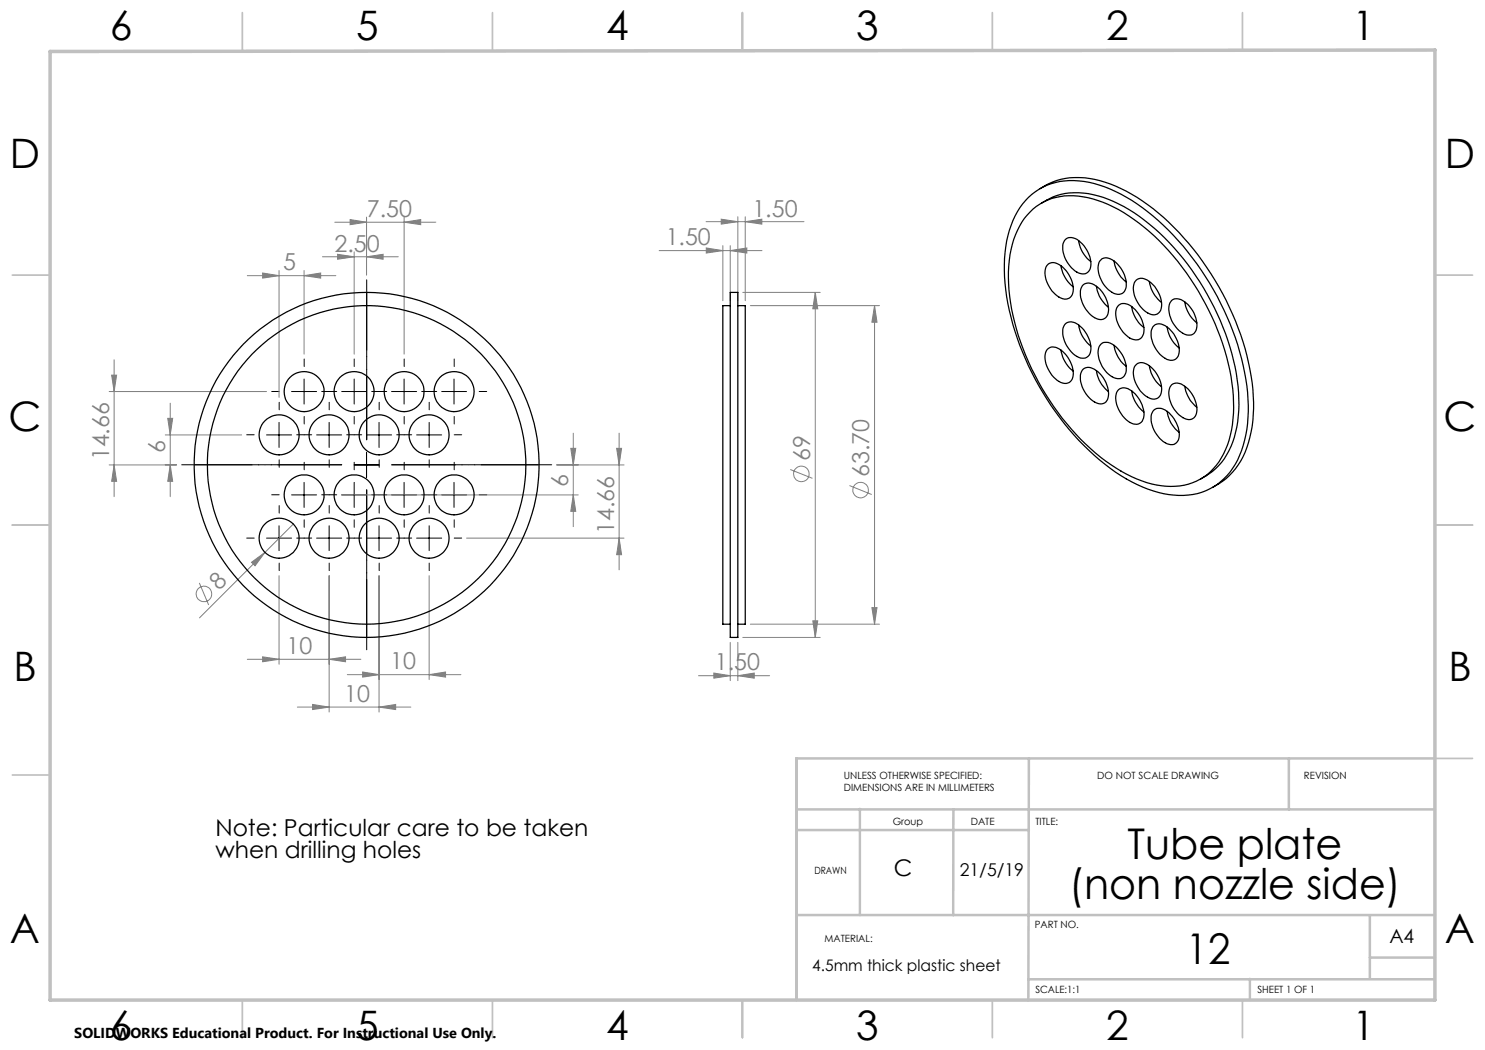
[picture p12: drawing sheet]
<svg xmlns="http://www.w3.org/2000/svg" width="297mm" height="210mm" viewBox="0 0 297 210" stroke-linecap="round" stroke-linejoin="round" font-family="sans-serif">
<g fill="none" stroke="#808080" stroke-width=".2">
<path d="M49.5 55.1h17.7M52.5 54.6l3.3 .5-3.3 .5zM55.8 54.1v25.4M60.8 55.1l3.3-.5v1zM60.8 54.1v16.7M64.5 51.4h15.2M67 44.4h20.2M67.5 50.9l3.3 .5-3.3 .4zM70 43.9l3.3 .5-3.3 .5zM70.8 50.4v20.4M73.3 51.4l3.3-.5v.9zM73.3 43.4v11.6"/>
<path d="M80.8 44.4l3.3-.5v1zM80.8 43.4v27.4M131.8 50.1h20.6M141.2 44.3h19.6M141.3 49.6l3.3 .5-3.3 .5zM144.3 43.8l3.3 .5-3.3 .5zM144.6 49.1v11M146 50.1l3.4-.5v1zM146 49.1v11M147.6 43.3v16.8M148.6 58.5h15.4M149 44.3l3.4-.5v1z"/>
<path d="M149 43.3v16.8M163.1 58.5v69M163.1 58.5l.4 3.3h-.9zM21.8 78.3h31.5M22.3 75h1l-.5 3.3zM22.8 72v27.3M150.1 61.1h25.8M174.9 61.1l.5 3.3h-1zM174.9 61.1v63.7M21.8 93h13.5M22.8 93l.5 3.3h-1zM33.1 87h15.2"/>
<path d="M33.5 83.7h1l-.5 3.3zM34 80.6v18.7M34 93l.5 3.3h-1zM68.3 99h47.3M111.3 93h13.5M114.2 89.7h.9l-.4 3.3zM114.7 99l.4 3.3h-.9zM114.7 86.6v18.7M123.3 89.7h1l-.5 3.3zM123.8 86.6v27.4M158 93.9l4.5 1.8M169.9 97.1l4.4 1.8"/>
<path d="M39.9 116.6l1.8 4.4M50.3 112.5l2.7-2-2 2.7zM55.8 115.1v17.7M58.7 104.8l-18.8 18.8M65.8 115.1v27.3M75.8 115.1v27.3M85.8 115.1v20.8M93.3 107.6h31.5M123.8 107.6l.5 3.3h-1zM49.5 131.9h22.7M52.5 131.4l3.3 .5-3.3 .5zM65.8 131.9l3.3-.5v1z"/>
<path d="M69.5 134.9h22.7M72.5 134.4l3.3 .5-3.3 .5zM85.8 134.9l3.3-.5v1zM139.7 135.1h14.2M142.8 134.6l3.3 .5-3.3 .5zM146.1 128.5v7.6M147.6 135.1l3.2-.5v1zM147.6 128.5v7.6M148.6 127.5h15.4M150.1 124.8h25.8M162.6 124.2h.9l-.4 3.3zM174.4 121.5h1l-.5 3.3z"/>
<path d="M59.5 141.4h22.7M62.5 140.9l3.3 .5-3.3 .5zM75.8 141.4l3.3-.5v1z"/>
<circle cx="160.3" cy="94.8" r="1.56"/>
<circle cx="172.1" cy="98" r="1.55"/>
<circle cx="40.8" cy="118.8" r="1.57"/>
</g>
<path d="M68.3 93h-32M73.3 88v-32M73.3 98v32M78.3 93h32" fill="none" stroke="#000" stroke-width=".2" stroke-dasharray="15.2 1.3 1.3 1.3" stroke-dashoffset="1.1"/>
<g fill="none" stroke="#000" stroke-width=".2" stroke-dasharray="15.2 1.3 1.3 1.3">
<path d="M55.8 78.3h-1.5M60.8 73.3v-1.5M65.8 78.3h1.5M65.8 78.3h-1.5M70.8 73.3v-1.5M75.8 78.3h1.5M75.8 78.3h-1.5M80.8 73.3v-1.5M85.8 78.3h1.5M85.8 78.3h-1.5M90.8 73.3v-1.5M95.8 78.3h1.5"/>
<path d="M50.8 87h-1.5M55.8 82v-1.5M55.8 92v1.5M55.8 99h-1.5M60.8 83.3v1.5M60.8 87h-1.5M60.8 87h1.5M60.8 94v-1.5M65.8 82v-1.5M65.8 92v1.5M65.8 99h1.5M65.8 99h-1.5"/>
<path d="M70.8 83.3v1.5M70.8 87h-1.5M70.8 87h1.5M70.8 94v-1.5M75.8 82v-1.5M75.8 92v1.5M75.8 99h1.5M75.8 99h-1.5M80.8 83.3v1.5M80.8 87h-1.5M80.8 87h1.5M80.8 94v-1.5"/>
<path d="M85.8 82v-1.5M85.8 92v1.5M85.8 99h1.5M85.8 99h-1.5M90.8 83.3v1.5M90.8 87h1.5M90.8 94v-1.5M95.8 99h1.5M50.8 107.6h-1.5M55.8 102.6v-1.5M55.8 112.6v1.5M60.8 104v1.5"/>
<path d="M60.8 107.6h-1.5M60.8 107.6h1.5M65.8 102.6v-1.5M65.8 112.6v1.5M70.8 104v1.5M70.8 107.6h-1.5M70.8 107.6h1.5M75.8 102.6v-1.5M75.8 112.6v1.5M80.8 104v1.5M80.8 107.6h-1.5M80.8 107.6h1.5"/>
<path d="M85.8 102.6v-1.5M85.8 112.6v1.5M90.8 104v1.5M90.8 107.6h1.5"/>
</g>
<path d="M68.3 93h-29.3M73.3 88v-29.4M73.3 98v29.3M78.3 93h29.4" fill="none" stroke="#000" stroke-width=".2" stroke-dasharray="15.2 1.3 1.3 1.3" stroke-dashoffset="2.5"/>
<g fill="none" stroke="#000" stroke-width=".2">
<path d="M58.3 78.3h5M60.8 75.8v5M68.3 78.3h5M70.8 75.8v5M78.3 78.3h5M80.8 75.8v5M88.3 78.3h5M90.8 75.8v5M53.3 87h5M55.8 84.5v5M58.3 99h5M60.8 96.5v5"/>
<path d="M63.3 87h5M65.8 84.5v5M68.3 99h5M70.8 93h5M70.8 96.5v5M73.3 90.5v5M73.3 87h5M75.8 84.5v5M78.3 99h5M80.8 96.5v5M83.3 87h5M85.8 84.5v5"/>
<path d="M88.3 99h5M90.8 96.5v5M53.3 107.6h5M55.8 105.2v4.9M63.3 107.6h5M65.8 105.2v4.9M73.3 107.6h5M75.8 105.2v4.9M83.3 107.6h5M85.8 105.2v4.9"/>
</g>
<g fill="none" stroke="#c0c0c0" stroke-width=".35">
<path d="M48.5 2.5v7.5M98.5 2.5v7.5M148.5 2.5v7.5M198.5 2.5v7.5M248.5 2.5v7.5M2.5 55h7.5M287 55h7.5M2.5 105h7.5M287 105h7.5M2.5 155h7.5M287 151.7h7.5M48.5 200v7.5"/>
<path d="M98.5 200v7.5M148.5 200v7.5M198.5 200v7.5M248.5 200v7.5"/>
</g>
<path d="M205.8 151.7l-.1 48.4M257.8 151.7v10.2M287 151.7h-127.7v48.3M159.3 161.9h127.7M159.3 166h46.5M172 161.8v21.2M190.7 161.9l-.1 21.1M159.3 183h127.7M205.7 195.9h81.2M250 195.8v4.2M274 183v12.8M274 191.5h13" fill="none" stroke="#c0c0c0" stroke-width=".5"/>
<path d="M10 10.3l277-.3v190h-277z" fill="none" stroke="#c0c0c0" stroke-width=".7"/>
<g fill="#808080">
<path d="M50.3 112.5l2.7-2-2 2.7z"/>
<path d="M85.8 134.9l3.3-.5v1zM72.5 134.4l3.3 .5-3.3 .5zM75.8 141.4l3.3-.5v1zM62.5 140.9l3.3 .5-3.3 .5zM65.8 131.9l3.3-.5v1zM52.5 131.4l3.3 .5-3.3 .5zM60.8 55.1l3.3-.5v1zM52.5 54.6l3.3 .5-3.3 .5zM146 50.1l3.4-.5v1zM141.3 49.6l3.3 .5-3.3 .5zM149 44.3l3.4-.5v1zM144.3 43.8l3.3 .5-3.3 .5z"/>
<path d="M67.5 50.9l3.3 .5-3.3 .4zM73.3 51.4l3.3-.5v.9zM70 43.9l3.3 .5-3.3 .5zM80.8 44.4l3.3-.5v1zM142.8 134.6l3.3 .5-3.3 .5zM147.6 135.1l3.2-.5v1z"/>
<path d="M34 93l.5 3.3h-1zM33.5 83.7h1l-.5 3.3zM22.8 93l.5 3.3h-1zM22.3 75h1l-.5 3.3zM162.6 124.2h.9l-.4 3.3zM163.1 58.5l.4 3.3h-.9z"/>
<path d="M114.2 89.7h.9l-.4 3.3zM114.7 99l.4 3.3h-.9zM123.3 89.7h1l-.5 3.3zM123.8 107.6l.5 3.3h-1zM174.9 61.1l.5 3.3h-1zM174.4 121.5h1l-.5 3.3z"/>
</g>
<g fill="none" stroke="#000" stroke-width=".25">
<path d="M205.7 39.5a13.1 13.1 0 0 1 12.1-3 33.1 33.1 0 0 1 15.9 9.6 56.9 56.9 0 0 1 15.7 31.1 26.6 26.6 0 0 1-1.9 14.8 12.5 12.5 0 0 1-13.8 6.9 30 30 0 0 1-14.8-7.8 55.8 55.8 0 0 1-17.9-34.4 24.6 24.6 0 0 1 2.4-14.3l1.1-1.6zM208 37.7a14.2 14.2 0 0 1 13-1.3 38.7 38.7 0 0 1 16.7 12.3 55.7 55.7 0 0 1 12.9 29.2 24.6 24.6 0 0 1-2.5 14.3 13.4 13.4 0 0 1-5.6 5.3M146 58.5h1.6v69h-1.6zM206 42.4a12 12 0 0 1 11.6-2.9 30.6 30.6 0 0 1 14.2 8.6 52.2 52.2 0 0 1 14.8 29.7 22.6 22.6 0 0 1-2.3 13.8 11.3 11.3 0 0 1-12 5.5 27.4 27.4 0 0 1-14.2-7.4 51.9 51.9 0 0 1-16.2-30.5 22.5 22.5 0 0 1 2.5-14.8zM208.3 40.6a13.5 13.5 0 0 1 12.3-1.1 37.3 37.3 0 0 1 16 12.2 50.7 50.7 0 0 1 11.1 26.8 20.5 20.5 0 0 1-3.4 14l-1.8 1.8-2.4 1.5M209.6 52.9a2.02 2.02 0 0 1 2.6 .3 5.6 5.6 0 0 1 2.3 5.7 1.71 1.71 0 0 1-2.7 .5 6 6 0 0 1-2.7-5.6zM212.2 53.2a6.5 6.5 0 0 0 2.4 4.2M213.1 47.9a2.18 2.18 0 0 1 3 .5 5.6 5.6 0 0 1 1.9 5.5 1.84 1.84 0 0 1-3 .3 5.6 5.6 0 0 1-2.2-5.8zM215.7 48.1a6.3 6.3 0 0 0 2.5 4.2M216.6 57a2.02 2.02 0 0 1 2.7 .2 5.6 5.6 0 0 1 2.2 5.8 1.64 1.64 0 0 1-2.6 .5 5.9 5.9 0 0 1-2.8-5.7zM219.3 57.2a6.3 6.3 0 0 0 2.4 4.2M220.2 52a1.95 1.95 0 0 1 2.6 .2 5.5 5.5 0 0 1 2.2 5.8 1.79 1.79 0 0 1-2.9 .2 5.6 5.6 0 0 1-2.3-5.8z"/>
<path d="M222.8 52.2a6.5 6.5 0 0 0 2.4 4.2M227.3 56a2.18 2.18 0 0 1 2.9 .6 5.6 5.6 0 0 1 1.9 5.5 1.68 1.68 0 0 1-2.6 .5 5.9 5.9 0 0 1-2.7-5.7zM229.9 56.3a6.5 6.5 0 0 0 2.4 4.2M146 61.1h-1.4v63.7h1.4M147.6 61.1h1.4v63.7h-1.4M209.4 70a2.13 2.13 0 0 1 3.1 .3 5.7 5.7 0 0 1 2 5.5 1.84 1.84 0 0 1-3 .3 5.7 5.7 0 0 1-2.3-5.8zM212.2 70a6.5 6.5 0 0 0 2.4 4.2M213.1 64.7a2.5 2.5 0 0 1 3.3 .9 5 5 0 0 1 1.4 5.5 2.13 2.13 0 0 1-3.2-.3 5.6 5.6 0 0 1-1.8-5.5zM215.7 65a6.5 6.5 0 0 0 2.5 4.2M216.6 73.8a2.02 2.02 0 0 1 2.7 .3 5.6 5.6 0 0 1 2.2 5.8 1.66 1.66 0 0 1-2.6 .5 5.9 5.9 0 0 1-2.8-5.7zM219.3 74.1a6.3 6.3 0 0 0 2.4 4.2M220.2 68.8a2.21 2.21 0 0 1 3 .5 5.6 5.6 0 0 1 1.8 5.6 1.81 1.81 0 0 1-2.9 .2 5.7 5.7 0 0 1-2.3-5.8z"/>
<path d="M222.8 69.1a6.3 6.3 0 0 0 2.4 4.2M223.7 61.1a2.18 2.18 0 0 1 3 .5 5.8 5.8 0 0 1 2 5.2 1.59 1.59 0 0 1-2.4 1 5.9 5.9 0 0 1-3.1-5.9zM223.7 77.9a2.07 2.07 0 0 1 2.6 .3 6.1 6.1 0 0 1 2.4 5.4 1.68 1.68 0 0 1-2.7 .9 6 6 0 0 1-2.8-5.7zM226.3 61.3a6.3 6.3 0 0 0 2.5 4.2M226.3 78.2a6.5 6.5 0 0 0 2.5 4.2M227 73.1a1.74 1.74 0 0 1 2.5-.2 6 6 0 0 1 2.7 5.7 1.65 1.65 0 0 1-2.7 .8 5.9 5.9 0 0 1-2.7-5.6zM229.9 73.2a6.5 6.5 0 0 0 2.4 4.2M230.6 65.4a1.76 1.76 0 0 1 2.4-.3 6 6 0 0 1 2.8 5.7 1.64 1.64 0 0 1-2.8 .9 5.9 5.9 0 0 1-2.7-5.7zM233.4 65.4a6.3 6.3 0 0 0 2.4 4.2M234.3 60.1a2.07 2.07 0 0 1 2.6 .3 5.7 5.7 0 0 1 2.3 5.7 1.81 1.81 0 0 1-3 .3 5.7 5.7 0 0 1-2.2-5.8zM234.3 77a2.02 2.02 0 0 1 2.6 .2 5.6 5.6 0 0 1 2.3 5.8 1.64 1.64 0 0 1-2.6 .5 5.7 5.7 0 0 1-2.6-6zM237 60.4a6.7 6.7 0 0 0 2.4 4.2"/>
<path d="M237 77.2a6.7 6.7 0 0 0 2.4 4.2M230.8 82a2.25 2.25 0 0 1 3 .5 5.8 5.8 0 0 1 1.9 5.5 1.61 1.61 0 0 1-2.7 .5 5.8 5.8 0 0 1-2.7-5.6zM233.4 82.3a6.1 6.1 0 0 0 2.4 4.2"/>
<circle cx="60.8" cy="78.3" r="4"/>
<circle cx="70.8" cy="78.3" r="4"/>
<circle cx="80.8" cy="78.3" r="4"/>
<circle cx="90.8" cy="78.3" r="4"/>
<circle cx="55.8" cy="87" r="4"/>
<circle cx="60.8" cy="99" r="4"/>
<circle cx="65.8" cy="87" r="4"/>
<circle cx="70.8" cy="99" r="4"/>
<circle cx="73.3" cy="93" r="34.5"/>
<circle cx="73.3" cy="93" r="31.9"/>
<circle cx="75.8" cy="87" r="4"/>
<circle cx="80.8" cy="99" r="4"/>
<circle cx="85.8" cy="87" r="4"/>
<circle cx="90.8" cy="99" r="4"/>
<circle cx="55.8" cy="107.6" r="4"/>
<circle cx="65.8" cy="107.7" r="4"/>
<circle cx="75.8" cy="107.7" r="4"/>
<circle cx="85.8" cy="107.7" r="4"/>
</g>
<g font-size="8.5">
<text x="225.5" y="171.8">Tube plate</text>
<text x="213.8" y="179.9">(non nozzle side)</text>
<text x="237.2" y="192.7">12</text>
</g>
<g font-size="8.1">
<text x="22" y="8">6</text>
<text x="71.2" y="8">5</text>
<text x="121.2" y="8">4</text>
<text x="171.3" y="8">3</text>
<text x="221.3" y="8">2</text>
<text x="270.5" y="8">1</text>
<text x="2" y="33.6">D</text>
<text x="289" y="33.6">D</text>
<text x="1.7" y="86.1">C</text>
<text x="288.7" y="86.1">C</text>
<text x="2.7" y="136.1">B</text>
<text x="289.7" y="136.1">B</text>
<text x="2" y="188.6">A</text>
<text x="289" y="188.6">A</text>
<text x="22" y="208">6</text>
<text x="71.2" y="208">5</text>
<text x="121.2" y="208">4</text>
<text x="171.3" y="208">3</text>
<text x="221.3" y="208">2</text>
<text x="270.5" y="208">1</text>
</g>
<g font-size="4.7" fill="#808080">
<text x="73.4" y="43.4">7.50</text>
<text x="150.5" y="43.3">1.50</text>
<text x="66.9" y="50.3">2.50</text>
<text x="133.1" y="49.1">1.50</text>
<text x="56.6" y="54.1">5</text>
<text x="21.8" y="92.1" transform="rotate(-90 21.8 92.1)">14.66</text>
<text x="33" y="90.6" transform="rotate(-90 33 90.6)">6</text>
<text x="162" y="92.2" transform="rotate(-90 162 92.2)">69</text>
<text x="173.8" y="95.4" transform="rotate(-90 173.8 95.4)">63.70</text>
<text x="113.7" y="97.5" transform="rotate(-90 113.7 97.5)">6</text>
<text x="122.8" y="106.9" transform="rotate(-90 122.8 106.9)">14.66</text>
<text x="43.8" y="118.2" transform="rotate(-45 43.8 118.2)">8</text>
<text x="57.3" y="130.8">10</text>
<text x="78" y="133.9">10</text>
<text x="143" y="134.1">1.50</text>
<text x="68.9" y="140.4">10</text>
</g>
<g font-size="4.7">
<text x="43.1" y="167.1">Note: Particular care to be taken</text>
<text x="43.1" y="171.6">when drilling holes</text>
</g>
<text font-size="4.6" x="178.8" y="175.2">C</text>
<text font-size="3.9" x="277.9" y="188.5">A4</text>
<text font-size="3.5" x="192" y="175.2">21/5/19</text>
<text font-size="3.2" x="162.4" y="194.3">4.5mm thick plastic sheet</text>
<text font-size="2.9" x="14.9" y="207.6">SOLIDWORKS Educational Product. For Instructional Use Only.</text>
<g font-size="2">
<text x="168.8" y="155.8">UNLESS OTHERWISE SPECIFIED:</text>
<text x="219.5" y="155.8">DO NOT SCALE DRAWING</text>
<text x="260.8" y="155.8">REVISION</text>
<text x="168.8" y="158.3">DIMENSIONS ARE IN MILLIMETERS</text>
<text x="178.5" y="164.9">Group</text>
<text x="194.2" y="164.9">DATE</text>
<text x="207.1" y="164.9">TITLE:</text>
<text x="162.9" y="174.7">DRAWN</text>
<text x="207" y="185.5">PART NO.</text>
<text x="164.9" y="188.5">MATERIAL:</text>
<text x="207.1" y="198.6">SCALE:1:1</text>
<text x="251.5" y="198.6">SHEET 1 OF 1</text>
</g>
</svg>
